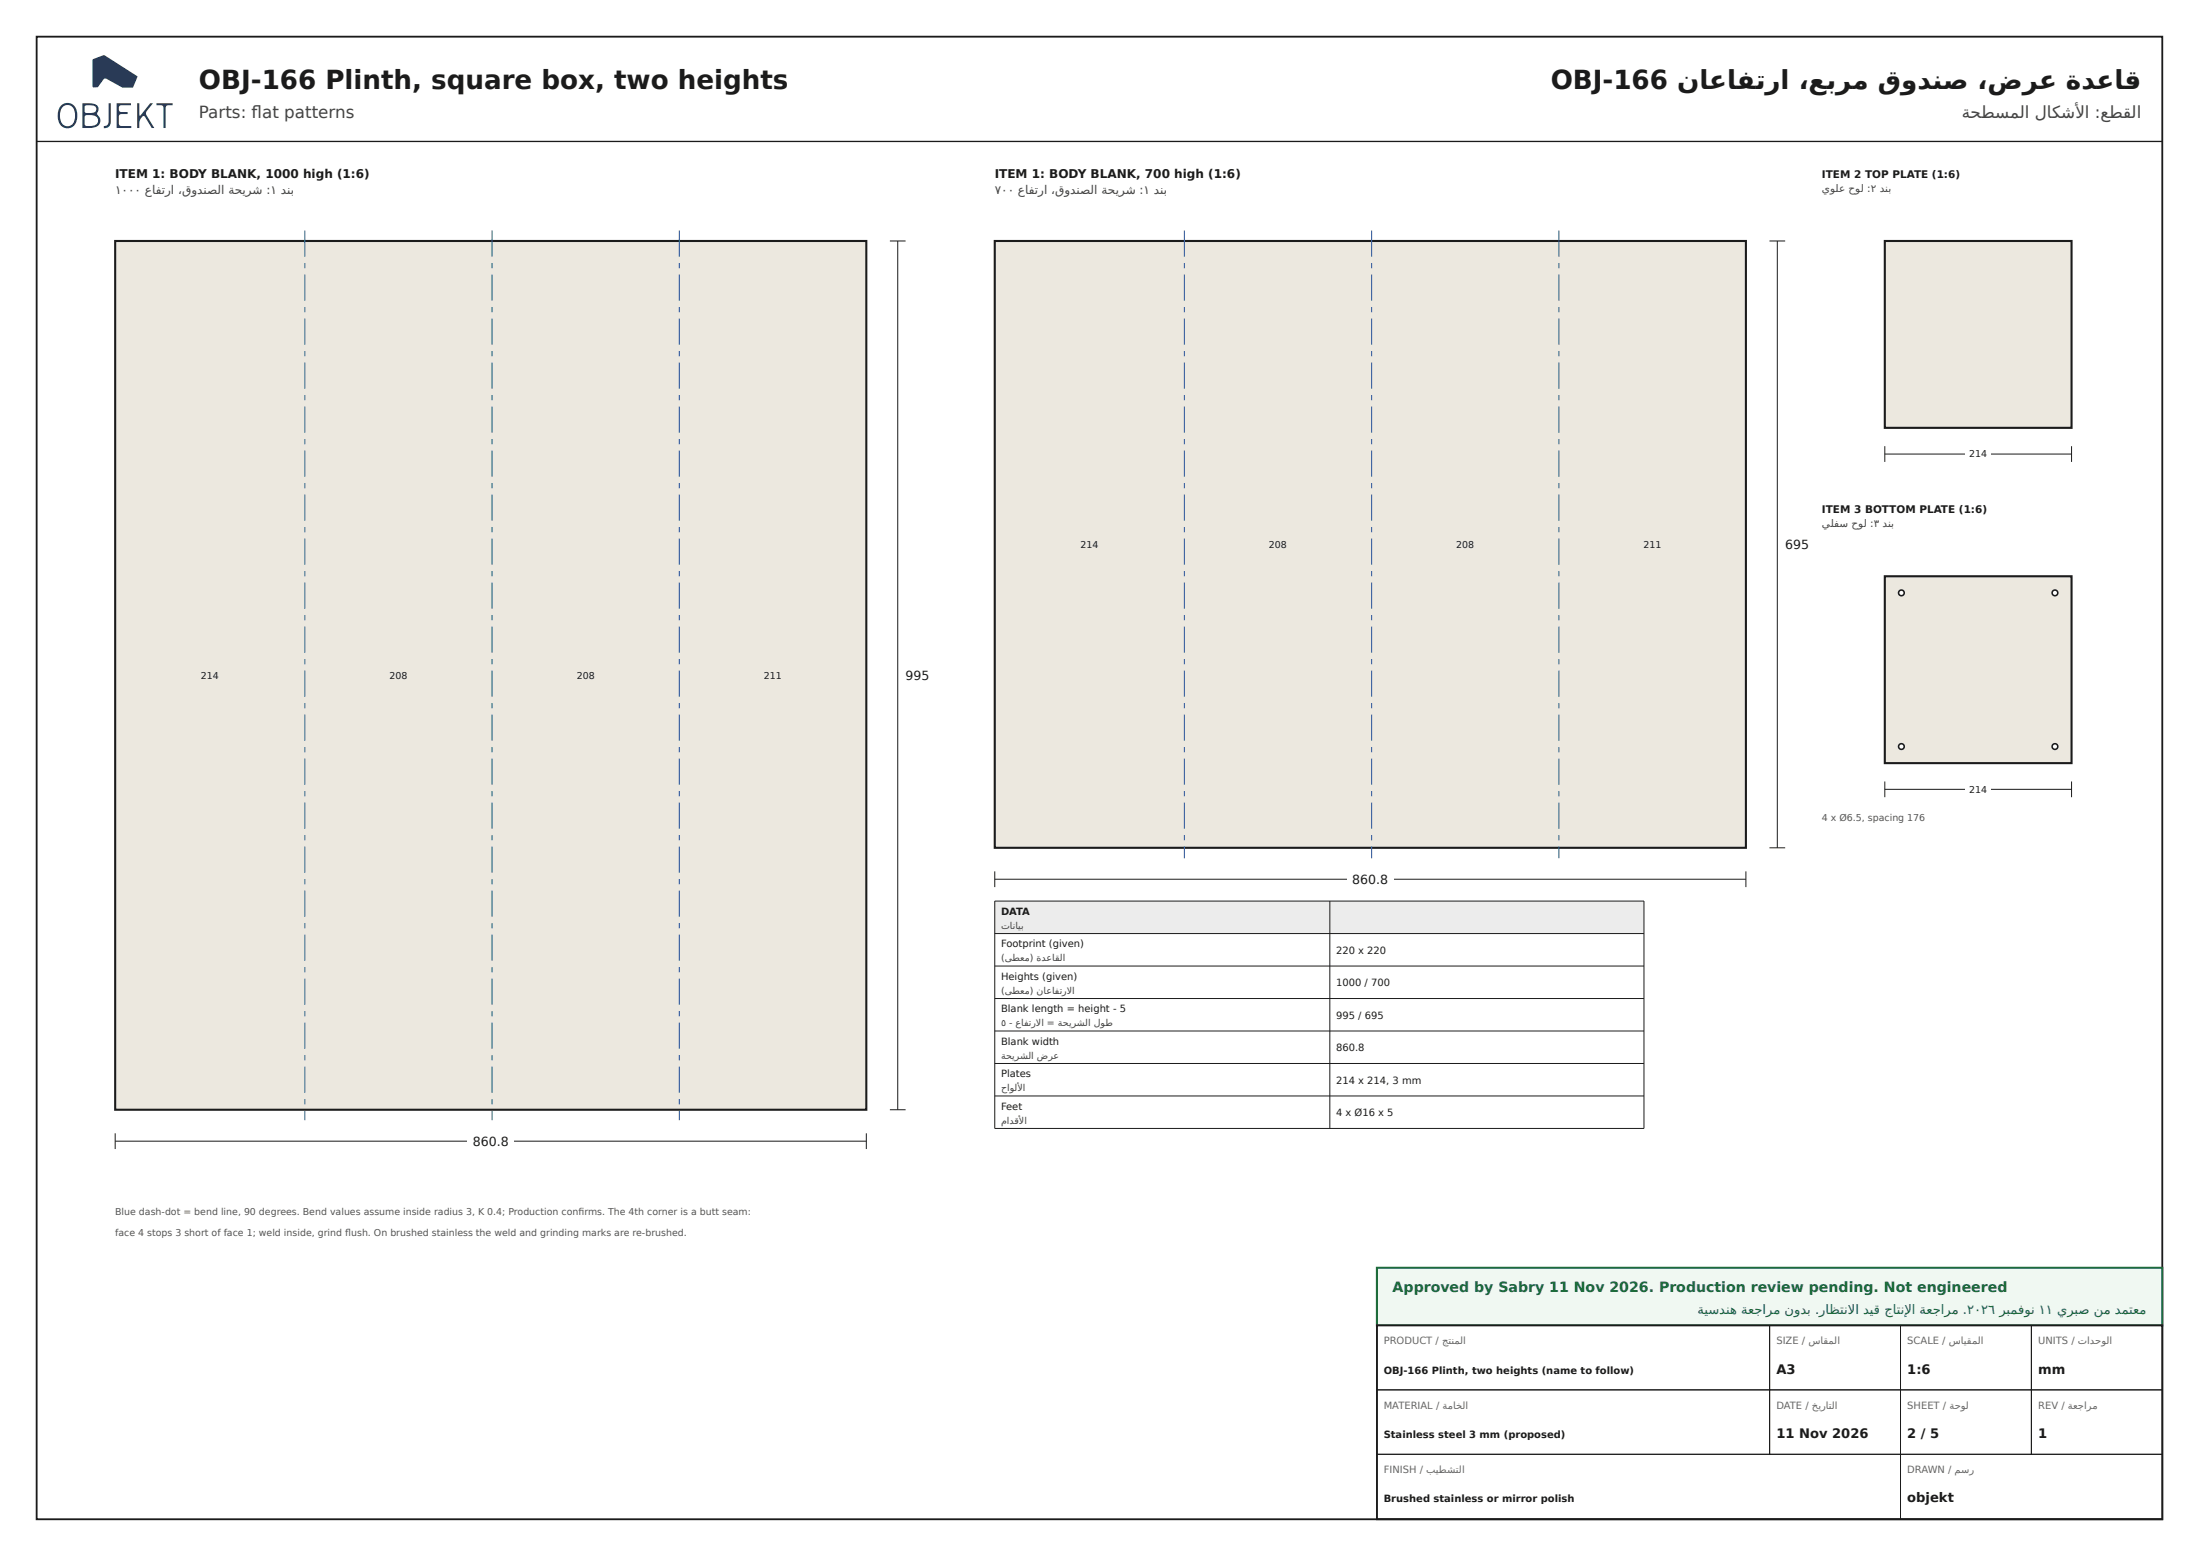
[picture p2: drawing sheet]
<svg xmlns="http://www.w3.org/2000/svg" width="420mm" height="297mm" viewBox="0 0 420 297" stroke-linecap="round" stroke-linejoin="round" font-family="sans-serif">
<path d="M7 7h406v283h-406z" fill="none" stroke="#1b1b1b" stroke-width=".35"/>
<path d="M17.7 11.4l2-.9 .3 .1 6.2 4-.8 2.1h-2l-3.2-1.7-.4 .1-1.1 1.5-.9 .1-.1-.2zM11.8 20.6a2.86 2.86 0 0 0 .3 3.3 1.39 1.39 0 0 0 2.2-1.2 2.12 2.12 0 0 0-1-2.6 1.31 1.31 0 0 0-1.5 .5zM11.5 20.3a1.8 1.8 0 0 1 2-.6 1.8 1.8 0 0 1 1.2 1.7 2.49 2.49 0 0 1-1.3 3 1.82 1.82 0 0 1-2.3-1.6 3.3 3.3 0 0 1 .4-2.5zM16.2 22.1v1.8a2.21 2.21 0 0 0 2.5-.5 1.01 1.01 0 0 0-1-1.4 1.76 1.76 0 0 0-1.5 .1zM16.2 20.2v1.2l.8 .2a1.08 1.08 0 0 0 1.4-.8 .74 .74 0 0 0-.9-.7h-.9zM15.7 19.7a4.2 4.2 0 0 1 2.8 .4 1.4 1.4 0 0 1 0 1.6l.1 .2a1.38 1.38 0 0 1 .5 1.6 1.38 1.38 0 0 1-1.4 .9h-2zM20.8 19.7h.4v3.4a1.16 1.16 0 0 1-1.4 1.4v-.4l.7-.2 .2-.3zM22.3 19.7h2.7v.4h-1.8a.67 .67 0 0 0-.5 .6 .67 .67 0 0 0 .5 .7h1.2v.4h-1.2l-.4 .2v1.8l.4 .3h1.9v.3h-2.8zM26.2 19.7h.4l.1 2.4 2-2.4h.5l-1.1 1.4-.2 .5 1.6 2.8h-.5l-1.3-2-.3-.3-.3 .2-.4 .7-.1 1.4h-.4zM29.9 19.7h3.1v.4h-.9l-.4 .2-.1 4.1h-.4v-4.1l-.5-.2h-.8z" fill-rule="evenodd" fill="#263a5a"/>
<path d="M7 27h406" fill="none" stroke="#1b1b1b" stroke-width=".25"/>
<path d="M22 46h143.5v165.8h-143.5z" fill="#ece8df"/>
<path d="M22 46h143.5v165.8h-143.5z" fill="none" stroke="#1b1b1b" stroke-width=".4"/>
<g fill="#25a">
<path d="M58.1 44h.2v5h-.2zM58.1 50.2h.2v1h-.2zM58.1 52.4h.2v5h-.2zM58.1 58.6h.2v1h-.2zM58.1 60.8h.2v5h-.2zM58.1 67h.2v1h-.2zM58.1 69.2h.2v5h-.2zM58.1 75.4h.2v1h-.2zM58.1 77.6h.2v5h-.2zM58.1 83.8h.2v1h-.2zM58.1 86h.2v5h-.2zM58.1 92.2h.2v1h-.2zM58.1 94.4h.2v5h-.2zM58.1 100.6h.2v1h-.2zM58.1 102.8h.2v5h-.2zM58.1 109h.2v1h-.2zM58.1 111.2h.2v5h-.2zM58.1 117.4h.2v1h-.2zM58.1 119.6h.2v5h-.2zM58.1 125.8h.2v1h-.2zM58.1 128h.2v5h-.2zM58.1 134.2h.2v1h-.2zM58.1 136.4h.2v5h-.2zM58.1 142.6h.2v1h-.2zM58.1 144.8h.2v5h-.2zM58.1 151h.2v1h-.2zM58.1 153.2h.2v5h-.2zM58.1 159.4h.2v1h-.2zM58.1 161.6h.2v5h-.2zM58.1 167.8h.2v1h-.2zM58.1 170h.2v5h-.2zM58.1 176.2h.2v1h-.2zM58.1 178.4h.2v5h-.2zM58.1 184.6h.2v1h-.2zM58.1 186.8h.2v5h-.2zM58.1 193h.2v1h-.2zM58.1 195.2h.2v5h-.2zM58.1 201.4h.2v1h-.2zM58.1 203.6h.2v5h-.2zM58.1 209.8h.2v1h-.2zM58.1 212h.2v1.8h-.2z"/>
<path d="M93.9 44h.2v5h-.2zM93.9 50.2h.2v1h-.2zM93.9 52.4h.2v5h-.2zM93.9 58.6h.2v1h-.2zM93.9 60.8h.2v5h-.2zM93.9 67h.2v1h-.2zM93.9 69.2h.2v5h-.2zM93.9 75.4h.2v1h-.2zM93.9 77.6h.2v5h-.2zM93.9 83.8h.2v1h-.2zM93.9 86h.2v5h-.2zM93.9 92.2h.2v1h-.2zM93.9 94.4h.2v5h-.2zM93.9 100.6h.2v1h-.2zM93.9 102.8h.2v5h-.2zM93.9 109h.2v1h-.2zM93.9 111.2h.2v5h-.2zM93.9 117.4h.2v1h-.2zM93.9 119.6h.2v5h-.2zM93.9 125.8h.2v1h-.2zM93.9 128h.2v5h-.2zM93.9 134.2h.2v1h-.2zM93.9 136.4h.2v5h-.2zM93.9 142.6h.2v1h-.2zM93.9 144.8h.2v5h-.2zM93.9 151h.2v1h-.2zM93.9 153.2h.2v5h-.2zM93.9 159.4h.2v1h-.2zM93.9 161.6h.2v5h-.2zM93.9 167.8h.2v1h-.2zM93.9 170h.2v5h-.2zM93.9 176.2h.2v1h-.2zM93.9 178.4h.2v5h-.2zM93.9 184.6h.2v1h-.2zM93.9 186.8h.2v5h-.2zM93.9 193h.2v1h-.2zM93.9 195.2h.2v5h-.2zM93.9 201.4h.2v1h-.2zM93.9 203.6h.2v5h-.2zM93.9 209.8h.2v1h-.2zM93.9 212h.2v1.8h-.2z"/>
<path d="M129.6 44h.2v5h-.2zM129.6 50.2h.2v1h-.2zM129.6 52.4h.2v5h-.2zM129.6 58.6h.2v1h-.2zM129.6 60.8h.2v5h-.2zM129.6 67h.2v1h-.2zM129.6 69.2h.2v5h-.2zM129.6 75.4h.2v1h-.2zM129.6 77.6h.2v5h-.2zM129.6 83.8h.2v1h-.2zM129.6 86h.2v5h-.2zM129.6 92.2h.2v1h-.2zM129.6 94.4h.2v5h-.2zM129.6 100.6h.2v1h-.2zM129.6 102.8h.2v5h-.2zM129.6 109h.2v1h-.2zM129.6 111.2h.2v5h-.2zM129.6 117.4h.2v1h-.2zM129.6 119.6h.2v5h-.2zM129.6 125.8h.2v1h-.2zM129.6 128h.2v5h-.2zM129.6 134.2h.2v1h-.2zM129.6 136.4h.2v5h-.2zM129.6 142.6h.2v1h-.2zM129.6 144.8h.2v5h-.2zM129.6 151h.2v1h-.2zM129.6 153.2h.2v5h-.2zM129.6 159.4h.2v1h-.2zM129.6 161.6h.2v5h-.2zM129.6 167.8h.2v1h-.2zM129.6 170h.2v5h-.2zM129.6 176.2h.2v1h-.2zM129.6 178.4h.2v5h-.2zM129.6 184.6h.2v1h-.2zM129.6 186.8h.2v5h-.2zM129.6 193h.2v1h-.2zM129.6 195.2h.2v5h-.2zM129.6 201.4h.2v1h-.2zM129.6 203.6h.2v5h-.2zM129.6 209.8h.2v1h-.2zM129.6 212h.2v1.8h-.2z"/>
</g>
<path d="M22 217.8h143.5M22 216.3v3M165.5 216.3v3" fill="none" stroke="#1b1b1b" stroke-width=".19"/>
<path d="M89.3 216h8.9v3.4h-8.9z" fill="#fff"/>
<path d="M170 46h3M171.5 46v165.8M170 211.8h3" fill="none" stroke="#1b1b1b" stroke-width=".19"/>
<path d="M190 46h143.5v115.8h-143.5z" fill="#ece8df"/>
<path d="M190 46h143.5v115.8h-143.5z" fill="none" stroke="#1b1b1b" stroke-width=".4"/>
<g fill="#25a">
<path d="M226.1 44h.2v5h-.2zM226.1 50.2h.2v1h-.2zM226.1 52.4h.2v5h-.2zM226.1 58.6h.2v1h-.2zM226.1 60.8h.2v5h-.2zM226.1 67h.2v1h-.2zM226.1 69.2h.2v5h-.2zM226.1 75.4h.2v1h-.2zM226.1 77.6h.2v5h-.2zM226.1 83.8h.2v1h-.2zM226.1 86h.2v5h-.2zM226.1 92.2h.2v1h-.2zM226.1 94.4h.2v5h-.2zM226.1 100.6h.2v1h-.2zM226.1 102.8h.2v5h-.2zM226.1 109h.2v1h-.2zM226.1 111.2h.2v5h-.2zM226.1 117.4h.2v1h-.2zM226.1 119.6h.2v5h-.2zM226.1 125.8h.2v1h-.2zM226.1 128h.2v5h-.2zM226.1 134.2h.2v1h-.2zM226.1 136.4h.2v5h-.2zM226.1 142.6h.2v1h-.2zM226.1 144.8h.2v5h-.2zM226.1 151h.2v1h-.2zM226.1 153.2h.2v5h-.2zM226.1 159.4h.2v1h-.2zM226.1 161.6h.2v2.2h-.2z"/>
<path d="M261.9 44h.2v5h-.2zM261.9 50.2h.2v1h-.2zM261.9 52.4h.2v5h-.2zM261.9 58.6h.2v1h-.2zM261.9 60.8h.2v5h-.2zM261.9 67h.2v1h-.2zM261.9 69.2h.2v5h-.2zM261.9 75.4h.2v1h-.2zM261.9 77.6h.2v5h-.2zM261.9 83.8h.2v1h-.2zM261.9 86h.2v5h-.2zM261.9 92.2h.2v1h-.2zM261.9 94.4h.2v5h-.2zM261.9 100.6h.2v1h-.2zM261.9 102.8h.2v5h-.2zM261.9 109h.2v1h-.2zM261.9 111.2h.2v5h-.2zM261.9 117.4h.2v1h-.2zM261.9 119.6h.2v5h-.2zM261.9 125.8h.2v1h-.2zM261.9 128h.2v5h-.2zM261.9 134.2h.2v1h-.2zM261.9 136.4h.2v5h-.2zM261.9 142.6h.2v1h-.2zM261.9 144.8h.2v5h-.2zM261.9 151h.2v1h-.2zM261.9 153.2h.2v5h-.2zM261.9 159.4h.2v1h-.2zM261.9 161.6h.2v2.2h-.2z"/>
<path d="M297.6 44h.2v5h-.2zM297.6 50.2h.2v1h-.2zM297.6 52.4h.2v5h-.2zM297.6 58.6h.2v1h-.2zM297.6 60.8h.2v5h-.2zM297.6 67h.2v1h-.2zM297.6 69.2h.2v5h-.2zM297.6 75.4h.2v1h-.2zM297.6 77.6h.2v5h-.2zM297.6 83.8h.2v1h-.2zM297.6 86h.2v5h-.2zM297.6 92.2h.2v1h-.2zM297.6 94.4h.2v5h-.2zM297.6 100.6h.2v1h-.2zM297.6 102.8h.2v5h-.2zM297.6 109h.2v1h-.2zM297.6 111.2h.2v5h-.2zM297.6 117.4h.2v1h-.2zM297.6 119.6h.2v5h-.2zM297.6 125.8h.2v1h-.2zM297.6 128h.2v5h-.2zM297.6 134.2h.2v1h-.2zM297.6 136.4h.2v5h-.2zM297.6 142.6h.2v1h-.2zM297.6 144.8h.2v5h-.2zM297.6 151h.2v1h-.2zM297.6 153.2h.2v5h-.2zM297.6 159.4h.2v1h-.2zM297.6 161.6h.2v2.2h-.2z"/>
</g>
<path d="M190 167.8h143.5M190 166.3v3M333.5 166.3v3" fill="none" stroke="#1b1b1b" stroke-width=".19"/>
<path d="M257.3 166h8.9v3.4h-8.9z" fill="#fff"/>
<path d="M338 46h3M339.5 46v115.8M338 161.8h3" fill="none" stroke="#1b1b1b" stroke-width=".19"/>
<path d="M360 46h35.7v35.7h-35.7z" fill="#ece8df"/>
<path d="M360 46h35.7v35.7h-35.7z" fill="none" stroke="#1b1b1b" stroke-width=".4"/>
<path d="M360 86.7h35.7M360 85.2v3M395.7 85.2v3" fill="none" stroke="#1b1b1b" stroke-width=".19"/>
<path d="M375.4 85.3h4.9v2.5h-4.9z" fill="#fff"/>
<path d="M360 110h35.7v35.7h-35.7z" fill="#ece8df"/>
<path d="M360 110h35.7v35.7h-35.7z" fill="none" stroke="#1b1b1b" stroke-width=".4"/>
<circle cx="363.2" cy="113.2" r=".54" fill="#fff"/>
<circle cx="363.2" cy="113.2" r=".54" fill="none" stroke="#1b1b1b" stroke-width=".3"/>
<circle cx="392.5" cy="113.2" r=".54" fill="#fff"/>
<circle cx="392.5" cy="113.2" r=".54" fill="none" stroke="#1b1b1b" stroke-width=".3"/>
<circle cx="363.2" cy="142.5" r=".54" fill="#fff"/>
<circle cx="363.2" cy="142.5" r=".54" fill="none" stroke="#1b1b1b" stroke-width=".3"/>
<circle cx="392.5" cy="142.5" r=".54" fill="#fff"/>
<circle cx="392.5" cy="142.5" r=".54" fill="none" stroke="#1b1b1b" stroke-width=".3"/>
<path d="M360 150.7h35.7M360 149.2v3M395.7 149.2v3" fill="none" stroke="#1b1b1b" stroke-width=".19"/>
<path d="M375.4 149.3h4.9v2.5h-4.9z" fill="#fff"/>
<path d="M190 172h124v6.2h-124z" fill="#ececec"/>
<path d="M190 172h124v43.4h-124zM190 178.2h124M254 172v43.4M190 184.4h124M190 190.6h124M190 196.8h124M190 203h124M190 209.2h124" fill="none" stroke="#1b1b1b" stroke-width=".19"/>
<path d="M263 242h150v11h-150z" fill="#f0f8f2"/>
<path d="M263 242h150v11h-150z" fill="none" stroke="#1d6b3a" stroke-width=".4"/>
<path d="M263 253h150v37h-150z" fill="#fff"/>
<path d="M263 253h150v37h-150z" fill="none" stroke="#1b1b1b" stroke-width=".35"/>
<path d="M263 253h75v12.3h-75zM338 253h25v12.3h-25zM363 253h25v12.3h-25zM388 253h25v12.3h-25zM263 265.3h75v12.3h-75zM263 277.6h100v12.3h-100zM338 265.3h25v12.3h-25zM363 265.3h25v12.3h-25zM363 277.6h50v12.3h-50zM388 265.3h25v12.3h-25z" fill="none" stroke="#1b1b1b" stroke-width=".19"/>
<g font-size="5" fill="#1b1b1b">
<text x="38" y="17">OBJ-166 Plinth, square box, two heights</text>
<text x="296.2" y="17">OBJ-166 ناعافترا ،عبرم قودنص ،ضرع ةدعاق</text>
</g>
<g font-size="3.2" fill="#444">
<text x="38" y="22.5">Parts: fl at patterns</text>
<text x="374.7" y="22.5">ةحطسملا لاكشأل ا :عطقلا</text>
</g>
<text font-size="2.7" fill="#1d6b3a" x="266" y="246.7">Approved by Sabry 11 Nov 2026. Production review pending. Not engineered</text>
<text font-size="2.5" fill="#1d6b3a" x="324.2" y="250.8">ةيسدنه ةعجارم نودب .راظتنال ا ديق جاتنإل ا ةعجارم .٢٠٢٦ ربمفون ١١ يربص نم دمتعم</text>
<g font-size="2.5" fill="#1b1b1b">
<text x="339.3" y="262.2">A3</text>
<text x="364.3" y="262.2">1:6</text>
<text x="389.3" y="262.2">mm</text>
<text x="339.3" y="274.5">11 Nov 2026</text>
<text x="364.3" y="274.5">2 / 5</text>
<text x="389.3" y="274.5">1</text>
<text x="364.3" y="286.8">objekt</text>
</g>
<g font-size="2.4" fill="#1b1b1b">
<text x="341" y="104.8">695</text>
<text x="173" y="129.8">995</text>
<text x="258.3" y="168.7">860.8</text>
<text x="90.3" y="218.7">860.8</text>
</g>
<g font-size="2.3" fill="#1b1b1b">
<text x="22" y="34">ITEM 1: BODY BLANK, 1000 high (1:6)</text>
<text x="190" y="34">ITEM 1: BODY BLANK, 700 high (1:6)</text>
</g>
<g font-size="2.3" fill="#444">
<text x="22" y="37">١٠٠٠ عافترا ،قودنصلا ةحيرش :١ دنب</text>
<text x="190" y="37">٧٠٠ عافترا ،قودنصلا ةحيرش :١ دنب</text>
</g>
<g font-size="2" fill="#1b1b1b">
<text x="348" y="34">ITEM 2 TOP PLATE (1:6)</text>
<text x="348" y="98">ITEM 3 BOTTOM PLATE (1:6)</text>
</g>
<g font-size="2" fill="#444">
<text x="348" y="36.6">يولع حول :٢ دنب</text>
<text x="348" y="100.6">يلفس حول :٣ دنب</text>
</g>
<g font-size="1.9" fill="#1b1b1b">
<text x="191.2" y="174.6">DATA</text>
<text x="191.2" y="180.8">Footprint (given)</text>
<text x="255.2" y="182">220 x 220</text>
<text x="191.2" y="187">Heights (given)</text>
<text x="255.2" y="188.2">1000 / 700</text>
<text x="191.2" y="193.2">Blank length = height - 5</text>
<text x="255.2" y="194.4">995 / 695</text>
<text x="191.2" y="199.4">Blank width</text>
<text x="255.2" y="200.6">860.8</text>
<text x="191.2" y="205.6">Plates</text>
<text x="255.2" y="206.8">214 x 214, 3 mm</text>
<text x="191.2" y="211.8">Feet</text>
<text x="255.2" y="213">4 x Ø16 x 5</text>
<text x="264.3" y="262.2">OBJ-166 Plinth, two heights (name to follow)</text>
<text x="264.3" y="274.5">Stainless steel 3 mm (proposed)</text>
<text x="264.3" y="286.8">Brushed stainless or mirror polish</text>
</g>
<g font-size="1.9" fill="#666">
<text x="264.3" y="256.6">PRODUCT / جتنملا</text>
<text x="339.3" y="256.6">SIZE / ساقملا</text>
<text x="364.3" y="256.6">SCALE / سايقملا</text>
<text x="389.3" y="256.6">UNITS / تادحولا</text>
<text x="264.3" y="268.9">MATERIAL / ةماخلا</text>
<text x="339.3" y="268.9">DATE / خيراتلا</text>
<text x="364.3" y="268.9">SHEET / ةحول</text>
<text x="389.3" y="268.9">REV / ةعجارم</text>
<text x="264.3" y="281.2">FINISH / بيطشتلا</text>
<text x="364.3" y="281.2">DRAWN / مسر</text>
</g>
<g font-size="1.8" fill="#1b1b1b">
<text x="376.1" y="87.3">214</text>
<text x="206.4" y="104.6">214</text>
<text x="242.4" y="104.6">208</text>
<text x="278.1" y="104.6">208</text>
<text x="313.9" y="104.6">211</text>
<text x="38.4" y="129.6">214</text>
<text x="74.4" y="129.6">208</text>
<text x="110.1" y="129.6">208</text>
<text x="145.9" y="129.6">211</text>
<text x="376.1" y="151.3">214</text>
</g>
<g font-size="1.8" fill="#555">
<text x="348" y="156.7">4 x Ø6.5, spacing 176</text>
<text x="22" y="232">Blue dash-dot = bend line, 90 degrees. Bend values assume inside radius 3, K 0.4; Production confi rms. The 4th corner is a butt seam:</text>
<text x="22" y="236">face 4 stops 3 short of face 1; weld inside, grind fl ush. On brushed stainless the weld and grinding marks are re-brushed.</text>
</g>
<g font-size="1.8" fill="#444">
<text x="191.2" y="177.3">تانايب</text>
<text x="191.2" y="183.5">(ىطعم) ةدعاقلا</text>
<text x="191.2" y="189.7">(ىطعم) ناعافترال ا</text>
<text x="191.2" y="195.9">٥ - عافترال ا = ةحيرشلا لوط</text>
<text x="191.2" y="202.1">ةحيرشلا ضرع</text>
<text x="191.2" y="208.3">حاولأل ا</text>
<text x="191.2" y="214.5">مادقأل ا</text>
</g>
</svg>
